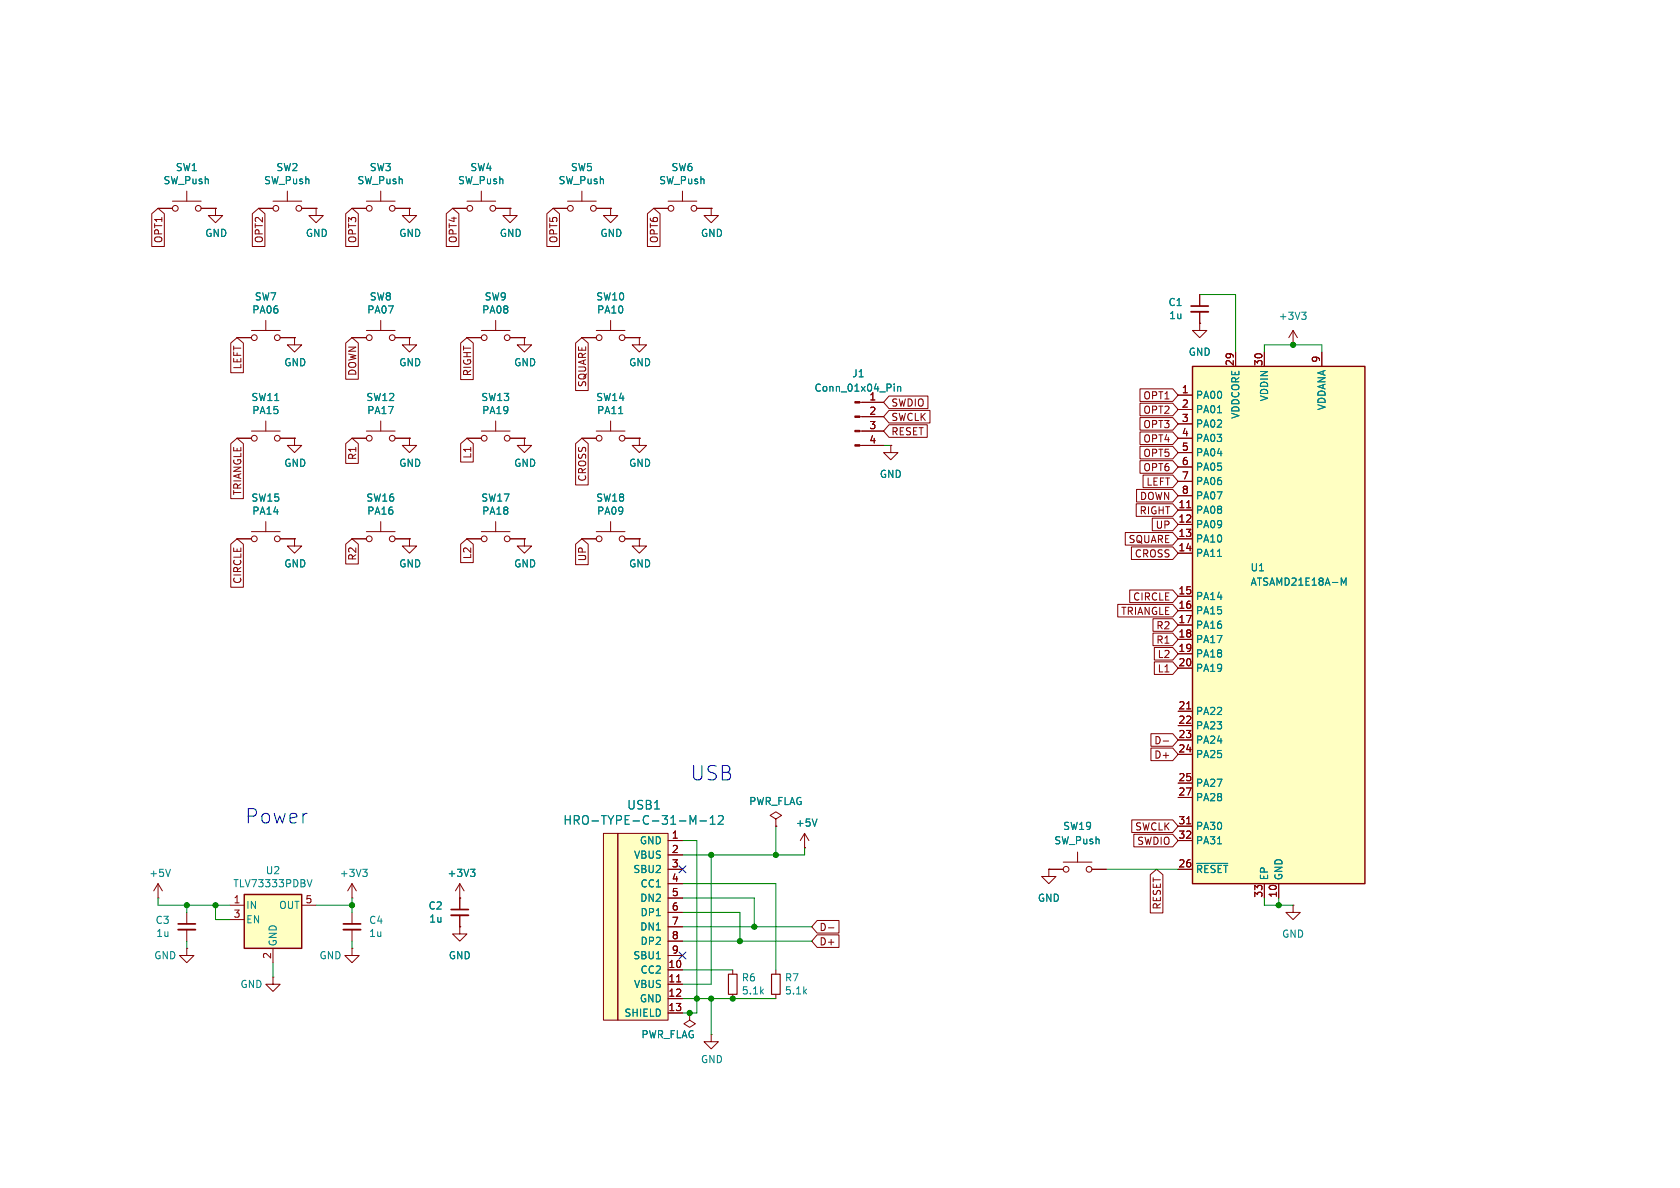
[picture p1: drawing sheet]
<svg xmlns="http://www.w3.org/2000/svg" width="297mm" height="210mm" viewBox="0 0 297 210" stroke-linecap="round" stroke-linejoin="round" font-family="sans-serif">
<g fill="none" stroke="#840000" stroke-width=".18">
<path d="M80 36.8h2.5M82.5 35.6h5.1M85.1 33.8v1.8M87.6 36.8h2.6M90.2 36.8v1.3h1.2l-1.2 1.3-1.3-1.3h1.3M90.2 36.8h.1M52.1 95.3v1.2h1.2l-1.2 1.3-1.3-1.3h1.3M52.1 95.3h.1"/>
<circle cx="83.1" cy="36.8" r=".51"/>
<circle cx="87.1" cy="36.8" r=".51"/>
</g>
<g fill="#ffffc2">
<path d="M106.7 147.3h2.5v33h-2.5z"/>
<path d="M109.2 147.3h8.9v33h-8.9z"/>
</g>
<g fill="none" stroke="#840000" stroke-width=".18">
<path d="M97.8 36.8h2.5M100.3 35.6h5.1M102.9 33.8v1.8M105.4 36.8h2.5M115.6 36.8h2.5M118.1 35.6h5.1M120.6 33.8v1.8M123.2 36.8h2.5M82.5 59.7h2.6M85.1 58.4h5.1M87.6 56.6v1.8M90.2 59.7h2.5"/>
<path d="M92.7 59.7v1.3h1.3l-1.3 1.2-1.3-1.2h1.3M92.7 59.7h.1M102.9 59.7h2.5M105.4 58.4h5.1M107.9 56.6v1.8M110.5 59.7h2.5M113 59.7v1.3h1.3l-1.3 1.2-1.2-1.2h1.2M113 59.7h.1M72.4 77.5v1.2h1.3l-1.3 1.3-1.3-1.3h1.3M72.4 77.5h.1M82.5 77.5h2.6M85.1 76.2h5.1"/>
<path d="M87.6 74.4v1.8M90.2 77.5h2.5M92.7 77.5v1.2h1.3l-1.3 1.3-1.3-1.3h1.3M92.7 77.5h.1M102.9 77.5h2.5M105.4 76.2h5.1M107.9 74.4v1.8M110.5 77.5h2.5M41.9 95.3h2.5M44.4 94h5.1M47 92.2v1.8M49.5 95.3h2.6"/>
<path d="M62.2 95.3h2.6M64.8 94h5M67.3 92.2v1.8M69.8 95.3h2.6M72.4 95.3v1.2h1.3l-1.3 1.3-1.3-1.3h1.3M72.4 95.3h.1M82.5 95.3h2.6M85.1 94h5.1M87.6 92.2v1.8M90.2 95.3h2.5M92.7 95.3v1.2h1.3l-1.3 1.3-1.3-1.3h1.3M92.7 95.3h.1"/>
<path d="M106.7 147.3h2.5v33h-2.5zM109.2 147.3h8.9v33h-8.9zM118.1 148.6h2.5M118.1 151.1h2.5M118.1 153.7h2.5M118.1 156.2h2.5M118.1 158.8h2.5M48.3 172.7v1.3h1.2l-1.2 1.3-1.3-1.3h1.3M48.3 172.7h.1M62.2 167.6v1.3h1.3l-1.3 1.3-1.2-1.3h1.2M62.2 167.6h.1M118.1 161.3h2.5"/>
<path d="M118.1 163.8h2.5M118.1 166.4h2.5M118.1 168.9h2.5M118.1 171.5h2.5M118.1 174h2.5M118.1 176.5h2.5M118.1 179.1h2.5M119.6 173.6h.7"/>
<circle cx="100.8" cy="36.8" r=".51"/>
<circle cx="104.9" cy="36.8" r=".51"/>
<circle cx="118.6" cy="36.8" r=".51"/>
<circle cx="122.7" cy="36.8" r=".51"/>
<circle cx="85.6" cy="59.7" r=".51"/>
<circle cx="89.7" cy="59.7" r=".51"/>
<circle cx="105.9" cy="59.7" r=".51"/>
<circle cx="110" cy="59.7" r=".51"/>
<circle cx="85.6" cy="77.5" r=".51"/>
<circle cx="89.7" cy="77.5" r=".51"/>
<circle cx="105.9" cy="77.5" r=".51"/>
<circle cx="110" cy="77.5" r=".51"/>
<circle cx="45" cy="95.3" r=".51"/>
<circle cx="49" cy="95.3" r=".51"/>
<circle cx="65.3" cy="95.3" r=".51"/>
<circle cx="69.3" cy="95.3" r=".51"/>
<circle cx="85.6" cy="95.3" r=".51"/>
<circle cx="89.7" cy="95.3" r=".51"/>
</g>
<path d="M109.4 73.1h.7M122 145.7v-1.5l.5 1.1 .5-1.1v1.5M123.7 145.1h1.2M125.6 145.7h.8M125.6 144.6l.4-.4v1.5M127 144.3l.6-.1 .2 .1 .1 .3-1 1.1h1" fill="none" stroke="#008484" stroke-width=".18"/>
<path d="M43.2 158.1h10.1v9.5h-10.1z" fill="#ffffc2"/>
<path d="M43.2 158.1h10.1v9.5h-10.1z" fill="none" stroke="#840000" stroke-width=".25"/>
<g fill="none" stroke="#840000" stroke-width=".18">
<path d="M27.9 36.8h2.6M30.5 35.6h5.1M33 33.8v1.8M35.6 36.8h2.5M38.1 36.8v1.3h1.3l-1.3 1.3-1.3-1.3h1.3M38.1 36.8h.1M45.7 36.8h2.6M48.3 35.6h5M50.8 33.8v1.8M53.3 36.8h2.6M55.9 36.8v1.3h1.2l-1.2 1.3-1.3-1.3h1.3M55.9 36.8h.1"/>
<path d="M62.2 36.8h2.6M64.8 35.6h5M67.3 33.8v1.8M69.8 36.8h2.6M72.4 36.8v1.3h1.3l-1.3 1.3-1.3-1.3h1.3M72.4 36.8h.1M62.2 59.7h2.6M64.8 58.4h5M67.3 56.6v1.8M69.8 59.7h2.6M72.4 59.7v1.3h1.3l-1.3 1.2-1.3-1.2h1.3M72.4 59.7h.1"/>
<path d="M113 77.5v1.2h1.3l-1.3 1.3-1.2-1.3h1.2M113 77.5h.1M102.9 95.3h2.5M105.4 94h5.1M107.9 92.2v1.8M110.5 95.3h2.5M113 95.3v1.2h1.3l-1.3 1.3-1.2-1.3h1.2M113 95.3h.1M27.9 158.8h.1M27.9 156.2l-.7 1.3M27.9 156.2l.8 1.3M27.9 156.2v2.6"/>
<path d="M81.3 158.8h.1M81.3 156.2l-.8 1.3M81.3 156.2l.7 1.3M81.3 156.2v2.6M33 167.6v1.3h1.3l-1.3 1.3-1.3-1.3h1.3M33 167.6h.1M33 161.3v2M33 164.3v2.1M40.6 160h2.6M40.6 162.6h2.6M48.3 167.6v2.6M53.3 160h2.6"/>
<path d="M81.3 163.8v1.3h1.2l-1.2 1.3-1.3-1.3h1.3M81.3 163.8h.1"/>
<circle cx="31" cy="36.8" r=".51"/>
<circle cx="35.1" cy="36.8" r=".51"/>
<circle cx="48.8" cy="36.8" r=".51"/>
<circle cx="52.8" cy="36.8" r=".51"/>
<circle cx="65.3" cy="36.8" r=".51"/>
<circle cx="69.3" cy="36.8" r=".51"/>
<circle cx="65.3" cy="59.7" r=".51"/>
<circle cx="69.3" cy="59.7" r=".51"/>
<circle cx="105.9" cy="95.3" r=".51"/>
<circle cx="110" cy="95.3" r=".51"/>
</g>
<path d="M30.1 153.7l-.4 1.2M54.3 155.5l.4 1.3 .5-1.3M83.2 153.7h.8l-.5 .4M83.7 154.1l.3 .3v.3l-.3 .2" fill="none" stroke="#008484" stroke-width=".18"/>
<path d="M31.5 163.3h3" fill="none" stroke="#840000" stroke-width=".3"/>
<path d="M31.5 164.3h3" fill="none" stroke="#840000" stroke-width=".33"/>
<path d="M210.8 64.8h30.5v91.4h-30.5z" fill="#ffffc2"/>
<path d="M210.8 64.8h30.5v91.4h-30.5z" fill="none" stroke="#840000" stroke-width=".25"/>
<g fill="none" stroke="#840000" stroke-width=".18">
<path d="M26.8 37.8l1.1-1 1.2 1v5.8h-2.3zM27.9 36.8h2.6M35.6 36.8h2.5M38.1 36.8h.1M44.6 37.8l1.1-1 1.1 1v5.8h-2.2zM45.7 36.8h2.6M53.3 36.8h2.6M55.9 36.8h.1M61.1 37.8l1.1-1 1.1 1v5.8h-2.2zM62.2 36.8h2.6M69.8 36.8h2.6M72.4 36.8h.1"/>
<path d="M78.9 37.8l1.1-1 1.1 1v5.8h-2.2zM80 36.8h2.5M87.6 36.8h2.6M90.2 36.8h.1M96.7 37.8l1.1-1 1.1 1v5.8h-2.2zM97.8 36.8h2.5M105.4 36.8h2.5M107.9 36.8v1.3h1.3l-1.3 1.3-1.2-1.3h1.2M107.9 36.8h.1M114.5 37.8l1.1-1 1.1 1v5.8h-2.2zM115.6 36.8h2.5M123.2 36.8h2.5"/>
<path d="M125.7 36.8v1.3h1.3l-1.3 1.3-1.2-1.3h1.2M125.7 36.8h.1M41.9 59.7h2.5M44.4 58.4h5.1M47 56.6v1.8M49.5 59.7h2.6M52.1 59.7v1.3h1.2l-1.2 1.2-1.3-1.2h1.3M52.1 59.7h.1M62.2 59.7h2.6M69.8 59.7h2.6M72.4 59.7h.1M82.5 59.7h2.6"/>
<path d="M90.2 59.7h2.5M92.7 59.7h.1M102.9 59.7h2.5M110.5 59.7h2.5M113 59.7h.1M212.1 57.2v1.2h1.3l-1.3 1.3-1.3-1.3h1.3M212.1 57.2h.1M212.1 52.1v2M212.1 55.1v2.1M228.6 58.4l-.8 1.3M228.6 58.4l.8 1.3M228.6 58.4v2.6"/>
<path d="M40.8 60.6l1.1-.9 1.1 .9v5.3h-2.2zM40.8 78.4l1.1-.9 1.1 .9v9.7h-2.2zM41.9 77.5h2.5M44.4 76.2h5.1M47 74.4v1.8M49.5 77.5h2.6M52.1 77.5v1.2h1.2l-1.2 1.3-1.3-1.3h1.3M52.1 77.5h.1M61.1 60.6l1.1-.9 1.1 .9v6.4h-2.2zM61.1 78.4l1.1-.9 1.1 .9v3.5h-2.2zM62.2 77.5h2.6M64.8 76.2h5"/>
<path d="M67.3 74.4v1.8M69.8 77.5h2.6M72.4 77.5h.1M81.4 60.6l1.1-.9 1.2 .9v6.5h-2.3zM81.4 78.4l1.1-.9 1.2 .9v3.3h-2.3zM82.5 77.5h2.6M90.2 77.5h2.5M92.7 77.5h.1M101.8 60.6l1.1-.9 1.1 .9v8.4h-2.2zM101.8 78.4l1.1-.9 1.1 .9v7.3h-2.2zM102.9 77.5h2.5M110.5 77.5h2.5"/>
<path d="M113 77.5h.1M152 71.1h4.2M152 73.7h4.2M152 76.2h4.2M152 78.7h4.2M157.2 75.1h6.7v2.2h-6.7l-1-1.1zM157.2 72.5h7.2v2.3h-7.2l-1-1.1zM157.2 70h6.8v2.2h-6.8l-1-1.1zM157.5 78.7v1.3h1.2l-1.2 1.3-1.3-1.3h1.3M157.5 78.7h.1M201.5 73.8h5.8l1 1.1-1 1.1h-5.8zM201.5 71.3h5.8l1 1.1-1 1.1h-5.8z"/>
<path d="M201.5 68.7h5.8l1 1.2-1 1.1h-5.8zM201.5 78.9h5.8l1 1.1-1 1.1h-5.8zM201.5 76.4h5.8l1 1.1-1 1.1h-5.8zM208.3 69.9h2.5M208.3 72.4h2.5M208.3 74.9h2.5M208.3 77.5h2.5M218.4 62.2v2.6M223.5 62.2v2.6M228.6 61h.1M233.7 62.2v2.6M40.8 96.2l1.1-.9 1.1 .9v7.6h-2.2z"/>
<path d="M41.9 95.3h2.5M49.5 95.3h2.6M52.1 95.3h.1M61.1 96.2l1.1-.9 1.1 .9v3.5h-2.2zM62.2 95.3h2.6M69.8 95.3h2.6M72.4 95.3h.1M81.4 96.2l1.1-.9 1.2 .9v3.3h-2.3zM82.5 95.3h2.6M90.2 95.3h2.5M92.7 95.3h.1M101.8 96.2l1.1-.9 1.1 .9v3.6h-2.2z"/>
<path d="M102.9 95.3h2.5M110.5 95.3h2.5M113 95.3h.1M198.9 94.1h8.4l1 1.2-1 1.1h-8.4zM200 96.7h7.3l1 1.1-1 1.1h-7.3zM200.9 89.1h6.4l1 1.1-1 1.1h-6.4zM200.9 86.5h6.4l1 1.1-1 1.1h-6.4zM201.5 81.4h5.8l1 1.2-1 1.1h-5.8zM202.1 84h5.2l1 1.1-1 1.1h-5.2zM203.7 91.6h3.6l1 1.1-1 1.1h-3.6zM208.3 80h2.5M208.3 82.6h2.5"/>
<path d="M208.3 85.1h2.5M208.3 87.6h2.5M208.3 90.2h2.5M208.3 92.7h2.5M208.3 95.3h2.5M208.3 97.8h2.5M209.8 89.8h.7M197.6 106.8h9.7l1 1.2-1 1.1h-9.7zM199.7 104.3h7.6l1 1.1-1 1.1h-7.6zM203.8 111.9h3.5l1 1.1-1 1.1h-3.5zM203.8 109.4h3.5l1 1.1-1 1.1h-3.5zM204.1 117h3.2l1 1.1-1 1.1h-3.2z"/>
<path d="M204.1 114.5h3.2l1 1.1-1 1.1h-3.2zM208.3 105.4h2.5M208.3 108h2.5M208.3 110.5h2.5M208.3 113h2.5M208.3 115.6h2.5M208.3 118.1h2.5M203.5 132.2h3.8l1 1.2-1 1.1h-3.8zM203.5 129.7h3.8l1 1.1-1 1.1h-3.8zM205.6 131h1M208.3 125.7h2.5M208.3 128.3h2.5"/>
<path d="M208.3 130.8h2.5M208.3 133.4h2.5M208.3 138.4h2.5M209.8 125.3h.7M62.2 158.8h.1M62.2 156.2v2.6M62.2 156.2l-.7 1.3M62.2 156.2l.8 1.3M81.3 158.8h.1M81.3 158.8v2M118.1 148.6h2.5M118.1 153.7h2.5"/>
<path d="M118.1 151.1h2.5M118.1 156.2h2.5M118.1 158.8h2.5M137.2 144.8l1-.7-1-.6-1.1 .6 1.1 .7v1.3M137.2 146.1h.1M142.2 149.9h.1M142.2 147.3l-.7 1.3M142.2 147.3l.8 1.3M142.2 147.3v2.6M185.4 153.7v1.2h1.3l-1.3 1.3-1.3-1.3h1.3M185.4 153.7h.1M185.4 153.7h2.6"/>
<path d="M188 152.4h5M190.5 150.6v1.8M193 153.7h2.6M200.1 144.9h7.2l1 1.2-1 1.1h-7.2zM200.4 147.5h6.9l1 1.1-1 1.1h-6.9zM203.4 154.6l1.1-.9 1.1 .9v6.8h-2.2zM208.3 141h2.5M208.3 146.1h2.5M208.3 148.6h2.5M208.3 153.7h2.5M209.8 145.6h.7M223.5 156.2v2.6"/>
<path d="M226.1 156.2v2.6M62.2 161.3v2M62.2 164.3v2.1M81.3 163.8h.1M81.3 161.8v2M118.1 161.3h2.5M118.1 163.8h2.5M118.1 166.4h2.5M118.1 168.9h2.5M118.1 171.5h2.5M118.1 174h2.5M118.1 176.5h2.5"/>
<path d="M118.1 179.1h2.5M119.6 173.6h.7M121.9 179.1v1.2l1 .7-1 .6-1-.6 1-.7M121.9 179.1h.1M129.5 171.5v.7M129.5 175.8v.7M137.2 171.5v.7M137.2 175.8v.7M144.5 162.7h3.8v2.2h-3.8l-1-1.1zM144.5 165.3h3.8v2.2h-3.8l-1-1.1zM146.5 164h.9M228.6 160v1.3h1.3l-1.3 1.3-1.3-1.3h1.3"/>
<path d="M228.6 160h.1M125.7 182.9v1.3h1.3l-1.3 1.2-1.2-1.2h1.2M125.7 182.9h.1"/>
<circle cx="45" cy="59.7" r=".51"/>
<circle cx="49" cy="59.7" r=".51"/>
<circle cx="45" cy="77.5" r=".51"/>
<circle cx="49" cy="77.5" r=".51"/>
<circle cx="65.3" cy="77.5" r=".51"/>
<circle cx="69.3" cy="77.5" r=".51"/>
<circle cx="188.5" cy="153.7" r=".51"/>
<circle cx="192.5" cy="153.7" r=".51"/>
</g>
<g fill="none" stroke="#008484" stroke-width=".18">
<path d="M230.1 55.2h.8l-.4 .5M230.7 55.7l.2 .2v.3l-.2 .3M109.4 73.1h.7M158.1 67.9v.1M158.1 68.3v.9M158.7 68.3v.9M158.7 68.4l.2-.1 .3 .1v.8M215.2 73h.8M215.2 98.4h.8M237.1 102.2l.4 .9 .5-.9v1.2M64.1 153.7h.8l-.4 .4M64.7 154.1l.2 .3v.3l-.2 .2"/>
<path d="M83.2 153.7h.8l-.5 .4M83.7 154.1l.3 .3v.3l-.3 .2M122 145.7v-1.5l.5 1.1 .5-1.1v1.5M123.7 145.1h1.2M125.6 145.7h.8M125.6 144.6l.4-.4v1.5M127 144.3l.6-.1 .2 .1 .1 .3-1 1.1h1M144.4 144.8l-.4 1.2M211.6 152.6h5.4M215.2 149.2h.8"/>
</g>
<path d="M210.6 54.1h3M60.7 163.3h3.1M79.8 160.8h3" fill="none" stroke="#840000" stroke-width=".3"/>
<path d="M210.6 55.1h3M60.7 164.3h3.1M79.8 161.8h3" fill="none" stroke="#840000" stroke-width=".33"/>
<g fill="#840000" stroke="#840000" stroke-width=".18">
<path d="M151.1 71h.9v.2h-.9z"/>
<path d="M151.1 73.5h.9v.3h-.9z"/>
<path d="M151.1 76.1h.9v.2h-.9z"/>
<path d="M151.1 78.6h.9v.3h-.9z"/>
</g>
<path d="M128.8 172.2h1.5v3.6h-1.5zM136.4 172.2h1.5v3.6h-1.5z" fill="none" stroke="#840000" stroke-width=".2"/>
<g fill="none" stroke="#008400" stroke-width=".18">
<path d="M212.1 52.1h6.3v10.1M156.2 78.7h1.3M223.5 62.2v-1.2h10.2v1.2M27.9 158.8v1.2h12.7M62.2 158.8v2.5M120.6 156.2h16.6v15.3M120.6 148.6h2.6v30.5h-2.6M120.6 158.8h12.7v5M125.7 151.1v22.9h-5.1M137.2 146.1v5M142.2 149.9v1.2h-21.6M195.6 153.7h12.7"/>
<path d="M223.5 158.8v1.2h5.1M226.1 158.8v1.2M33 160v1.3M33 166.4v1.2M38.1 160v2.6h2.5M48.3 170.2v2.5M55.9 160h6.3M62.2 166.4v1.2M120.6 176.5h16.6M120.6 166.4h22.9M120.6 163.8h22.9M120.6 171.5h8.9"/>
<path d="M120.6 161.3h10.2v5.1M125.7 176.5v6.4"/>
</g>
<path d="M120 153.1l1.3 1.2M121.3 153.1l-1.3 1.2M120 168.3l1.3 1.2M121.3 168.3l-1.3 1.2" fill="none" stroke="#000084" stroke-width=".18"/>
<g fill="#008400" stroke="#008400" stroke-width=".18">
<circle cx="226.1" cy="160" r=".46"/>
<circle cx="125.7" cy="151.1" r=".46"/>
<circle cx="137.2" cy="151.1" r=".46"/>
<circle cx="133.3" cy="163.8" r=".46"/>
<circle cx="130.8" cy="166.4" r=".46"/>
<circle cx="123.2" cy="176.5" r=".46"/>
<circle cx="129.5" cy="176.5" r=".46"/>
<circle cx="125.7" cy="176.5" r=".46"/>
<circle cx="121.9" cy="179.1" r=".46"/>
<circle cx="33" cy="160" r=".46"/>
<circle cx="62.2" cy="160" r=".46"/>
<circle cx="38.1" cy="160" r=".46"/>
<circle cx="228.6" cy="61" r=".46"/>
</g>
<g font-size="3.5" fill="#0000c2">
<text x="121.9" y="138.2">USB</text>
<text x="43.2" y="145.8">Power</text>
</g>
<g font-size="2.1" fill="#008484">
<text x="110.8" y="143.3">USB1</text>
<text x="99.5" y="146">HRO-TYPE-C-31-M-12</text>
</g>
<g font-size="1.8" fill="#008484">
<text x="28.8" y="32.8">SW_Push</text>
<text x="31" y="30.5">SW1</text>
<text x="46.6" y="32.8">SW_Push</text>
<text x="48.8" y="30.5">SW2</text>
<text x="63.1" y="32.8">SW_Push</text>
<text x="65.3" y="30.5">SW3</text>
<text x="80.9" y="32.8">SW_Push</text>
<text x="83.1" y="30.5">SW4</text>
<text x="98.7" y="32.8">SW_Push</text>
<text x="100.8" y="30.5">SW5</text>
<text x="116.4" y="32.8">SW_Push</text>
<text x="118.6" y="30.5">SW6</text>
<text x="36.2" y="42.1">GND</text>
<text x="54" y="42.1">GND</text>
<text x="70.5" y="42.1">GND</text>
<text x="88.3" y="42.1">GND</text>
<text x="106" y="42.1">GND</text>
<text x="123.8" y="42.1">GND</text>
<text x="45" y="53.3">SW7</text>
<text x="65.3" y="53.3">SW8</text>
<text x="85.6" y="53.3">SW9</text>
<text x="105.3" y="53.3">SW10</text>
<text x="44.5" y="55.6">PA06</text>
<text x="64.8" y="55.6">PA07</text>
<text x="85.1" y="55.6">PA08</text>
<text x="105.5" y="55.6">PA10</text>
<text x="206.5" y="54.3">C1</text>
<text x="206.6" y="56.6">1u</text>
<text x="226" y="56.7">+3V3</text>
<text x="50.2" y="64.9">GND</text>
<text x="70.5" y="64.9">GND</text>
<text x="90.8" y="64.9">GND</text>
<text x="111.1" y="64.9">GND</text>
<text x="210.1" y="63.1">GND</text>
<text x="44.3" y="71.1">SW11</text>
<text x="64.7" y="71.1">SW12</text>
<text x="85" y="71.1">SW13</text>
<text x="105.3" y="71.1">SW14</text>
<text x="143.9" y="69.4">Conn_01x04_Pin</text>
<text x="150.6" y="66.9">J1</text>
<text x="211.3" y="70.7">PA00</text>
<text x="224.4" y="71" transform="rotate(-90 224.4 71)">VDDIN</text>
<text x="44.5" y="73.4">PA15</text>
<text x="64.8" y="73.4">PA17</text>
<text x="85.1" y="73.4">PA19</text>
<text x="105.5" y="73.4">PA11</text>
<text x="211.3" y="73.3">PA01</text>
<text x="211.3" y="75.8">PA02</text>
<text x="219.3" y="74.1" transform="rotate(-90 219.3 74.1)">VDDCORE</text>
<text x="234.5" y="72.6" transform="rotate(-90 234.5 72.6)">VDDANA</text>
<text x="50.2" y="82.7">GND</text>
<text x="70.5" y="82.7">GND</text>
<text x="90.8" y="82.7">GND</text>
<text x="111.1" y="82.7">GND</text>
<text x="211.3" y="78.3">PA03</text>
<text x="211.3" y="80.9">PA04</text>
<text x="211.3" y="83.4">PA05</text>
<text x="44.3" y="88.9">SW15</text>
<text x="64.7" y="88.9">SW16</text>
<text x="85" y="88.9">SW17</text>
<text x="105.3" y="88.9">SW18</text>
<text x="155.4" y="84.7">GND</text>
<text x="211.3" y="86">PA06</text>
<text x="211.3" y="88.5">PA07</text>
<text x="44.5" y="91.2">PA14</text>
<text x="64.8" y="91.2">PA16</text>
<text x="85.1" y="91.2">PA18</text>
<text x="105.5" y="91.2">PA09</text>
<text x="211.3" y="91">PA08</text>
<text x="211.3" y="93.6">PA09</text>
<text x="50.2" y="100.5">GND</text>
<text x="70.5" y="100.5">GND</text>
<text x="90.8" y="100.5">GND</text>
<text x="111.1" y="100.5">GND</text>
<text x="211.3" y="96.1">PA10</text>
<text x="211.3" y="98.7">PA11</text>
<text x="221" y="101.2">U1</text>
<text x="211.3" y="106.3">PA14</text>
<text x="221" y="103.7">ATSAMD21E18A-M</text>
<text x="211.3" y="108.8">PA15</text>
<text x="211.3" y="111.4">PA16</text>
<text x="211.3" y="113.9">PA17</text>
<text x="211.3" y="116.4">PA18</text>
<text x="211.3" y="119">PA19</text>
<text x="211.3" y="126.6">PA22</text>
<text x="211.3" y="129.1">PA23</text>
<text x="211.3" y="131.7">PA24</text>
<text x="211.3" y="134.2">PA25</text>
<text x="132.3" y="142.5">PWR_FLAG</text>
<text x="211.3" y="139.3">PA27</text>
<text x="211.3" y="141.8">PA28</text>
<text x="113" y="149.5">GND</text>
<text x="140.6" y="146.3">+5V</text>
<text x="186.3" y="149.5">SW_Push</text>
<text x="187.9" y="146.9">SW19</text>
<text x="211.3" y="146.9">PA30</text>
<text x="211.3" y="149.5">PA31</text>
<text x="26.3" y="155.2">+5V</text>
<text x="46.9" y="154.7">U2</text>
<text x="60" y="155.2">+3V3</text>
<text x="79" y="155.2">+3V3</text>
<text x="111.9" y="154.5">SBU2</text>
<text x="112" y="152">VBUS</text>
<text x="211.3" y="154.5">~{RESET}</text>
<text x="224.4" y="155.7" transform="rotate(-90 224.4 155.7)">EP</text>
<text x="226.9" y="155.7" transform="rotate(-90 226.9 155.7)">GND</text>
<text x="41.1" y="157">TLV73333PDBV</text>
<text x="43.4" y="160.9">IN</text>
<text x="49.3" y="160.9">OUT</text>
<text x="75.7" y="161">C2</text>
<text x="113.1" y="159.6">DN2</text>
<text x="113.1" y="157.1">CC1</text>
<text x="183.4" y="159.6">GND</text>
<text x="27.4" y="163.5">C3</text>
<text x="27.5" y="165.8">1u</text>
<text x="43.4" y="163.4">EN</text>
<text x="49.1" y="167.4" transform="rotate(-90 49.1 167.4)">GND</text>
<text x="65.2" y="163.5">C4</text>
<text x="65.2" y="165.8">1u</text>
<text x="75.8" y="163.3">1u</text>
<text x="113.1" y="164.7">DN1</text>
<text x="113.1" y="162.2">DP1</text>
<text x="113.1" y="167.2">DP2</text>
<text x="226.6" y="166">GND</text>
<text x="27.2" y="169.8">GND</text>
<text x="56.4" y="169.8">GND</text>
<text x="79.2" y="169.8">GND</text>
<text x="111.9" y="169.8">SBU1</text>
<text x="113.1" y="172.3">CC2</text>
<text x="131" y="173.7">R6</text>
<text x="138.7" y="173.7">R7</text>
<text x="42.4" y="174.9">GND</text>
<text x="110.3" y="179.9">SHIELD</text>
<text x="112" y="174.9">VBUS</text>
<text x="113" y="177.4">GND</text>
<text x="131" y="176">5.1k</text>
<text x="138.7" y="176">5.1k</text>
<text x="113.3" y="183.7">PWR_FLAG</text>
<text x="123.8" y="188.1">GND</text>
</g>
<g font-size="1.8" fill="#840000">
<text x="28.9" y="43.1" transform="rotate(-90 28.9 43.1)">OPT1</text>
<text x="46.7" y="43.1" transform="rotate(-90 46.7 43.1)">OPT2</text>
<text x="63.2" y="43.1" transform="rotate(-90 63.2 43.1)">OPT3</text>
<text x="81" y="43.1" transform="rotate(-90 81 43.1)">OPT4</text>
<text x="98.7" y="43.1" transform="rotate(-90 98.7 43.1)">OPT5</text>
<text x="116.5" y="43.1" transform="rotate(-90 116.5 43.1)">OPT6</text>
<text x="42.9" y="65.4" transform="rotate(-90 42.9 65.4)">LEFT</text>
<text x="218.2" y="64.8" transform="rotate(-90 218.2 64.8)">29</text>
<text x="223.3" y="64.8" transform="rotate(-90 223.3 64.8)">30</text>
<text x="233.4" y="64.2" transform="rotate(-90 233.4 64.2)">9</text>
<text x="63.2" y="66.5" transform="rotate(-90 63.2 66.5)">DOWN</text>
<text x="83.5" y="66.6" transform="rotate(-90 83.5 66.6)">RIGHT</text>
<text x="103.8" y="68.5" transform="rotate(-90 103.8 68.5)">SQUARE</text>
<text x="153.6" y="70.9">1</text>
<text x="202" y="70.8">OPT1</text>
<text x="208.8" y="69.6">1</text>
<text x="153.6" y="73.4">2</text>
<text x="153.6" y="75.9">3</text>
<text x="157.5" y="77.2">RESET</text>
<text x="157.5" y="74.6">SWCLK</text>
<text x="157.5" y="72.1">SWDIO</text>
<text x="202" y="75.9">OPT3</text>
<text x="202" y="73.3">OPT2</text>
<text x="208.8" y="72.1">2</text>
<text x="208.8" y="74.7">3</text>
<text x="208.8" y="77.2">4</text>
<text x="63.2" y="81.4" transform="rotate(-90 63.2 81.4)">R1</text>
<text x="83.5" y="81.2" transform="rotate(-90 83.5 81.2)">L1</text>
<text x="153.6" y="78.5">4</text>
<text x="202" y="81">OPT5</text>
<text x="202" y="78.4">OPT4</text>
<text x="202" y="83.5">OPT6</text>
<text x="208.8" y="79.8">5</text>
<text x="208.8" y="82.3">6</text>
<text x="42.9" y="87.7" transform="rotate(-90 42.9 87.7)">TRIANGLE</text>
<text x="103.8" y="85.2" transform="rotate(-90 103.8 85.2)">CROSS</text>
<text x="201.4" y="88.6">DOWN</text>
<text x="202.6" y="86">LEFT</text>
<text x="208.2" y="89.9">11</text>
<text x="208.8" y="84.8">7</text>
<text x="208.8" y="87.4">8</text>
<text x="201.4" y="91.1">RIGHT</text>
<text x="204.2" y="93.7">UP</text>
<text x="208.2" y="92.5">12</text>
<text x="208.2" y="95">13</text>
<text x="63.2" y="99.2" transform="rotate(-90 63.2 99.2)">R2</text>
<text x="83.5" y="99" transform="rotate(-90 83.5 99)">L2</text>
<text x="103.8" y="99.3" transform="rotate(-90 103.8 99.3)">UP</text>
<text x="199.4" y="96.2">SQUARE</text>
<text x="200.5" y="98.7">CROSS</text>
<text x="208.2" y="97.5">14</text>
<text x="42.9" y="103.3" transform="rotate(-90 42.9 103.3)">CIRCLE</text>
<text x="200.2" y="106.4">CIRCLE</text>
<text x="208.2" y="105.2">15</text>
<text x="208.2" y="107.7">16</text>
<text x="198.1" y="108.9">TRIANGLE</text>
<text x="204.3" y="114">R1</text>
<text x="204.3" y="111.4">R2</text>
<text x="208.2" y="110.2">17</text>
<text x="208.2" y="112.8">18</text>
<text x="204.6" y="119.1">L1</text>
<text x="204.6" y="116.5">L2</text>
<text x="208.2" y="115.3">19</text>
<text x="208.2" y="117.9">20</text>
<text x="208.2" y="125.5">21</text>
<text x="204" y="131.8">D-</text>
<text x="208.2" y="128">22</text>
<text x="208.2" y="130.6">23</text>
<text x="204" y="134.3">D+</text>
<text x="208.2" y="133.1">24</text>
<text x="208.2" y="138.2">25</text>
<text x="208.2" y="140.7">27</text>
<text x="118.7" y="148.3">1</text>
<text x="200.6" y="147">SWCLK</text>
<text x="200.9" y="149.5">SWDIO</text>
<text x="208.2" y="145.8">31</text>
<text x="208.2" y="148.3">32</text>
<text x="118.7" y="150.9">2</text>
<text x="118.7" y="153.4">3</text>
<text x="118.7" y="156">4</text>
<text x="208.2" y="153.4">26</text>
<text x="41.2" y="159.8">1</text>
<text x="53.9" y="159.8">5</text>
<text x="118.7" y="158.5">5</text>
<text x="118.7" y="161">6</text>
<text x="205.4" y="160.9" transform="rotate(-90 205.4 160.9)">RESET</text>
<text x="223.3" y="158.8" transform="rotate(-90 223.3 158.8)">33</text>
<text x="225.8" y="158.8" transform="rotate(-90 225.8 158.8)">10</text>
<text x="41.2" y="162.3">3</text>
<text x="118.7" y="163.6">7</text>
<text x="118.7" y="166.1">8</text>
<text x="144.8" y="164.8">D-</text>
<text x="144.8" y="167.3">D+</text>
<text x="48" y="169.6" transform="rotate(-90 48 169.6)">2</text>
<text x="118.1" y="171.2">10</text>
<text x="118.1" y="173.7">11</text>
<text x="118.7" y="168.7">9</text>
<text x="118.1" y="176.3">12</text>
<text x="118.1" y="178.8">13</text>
</g>
</svg>
